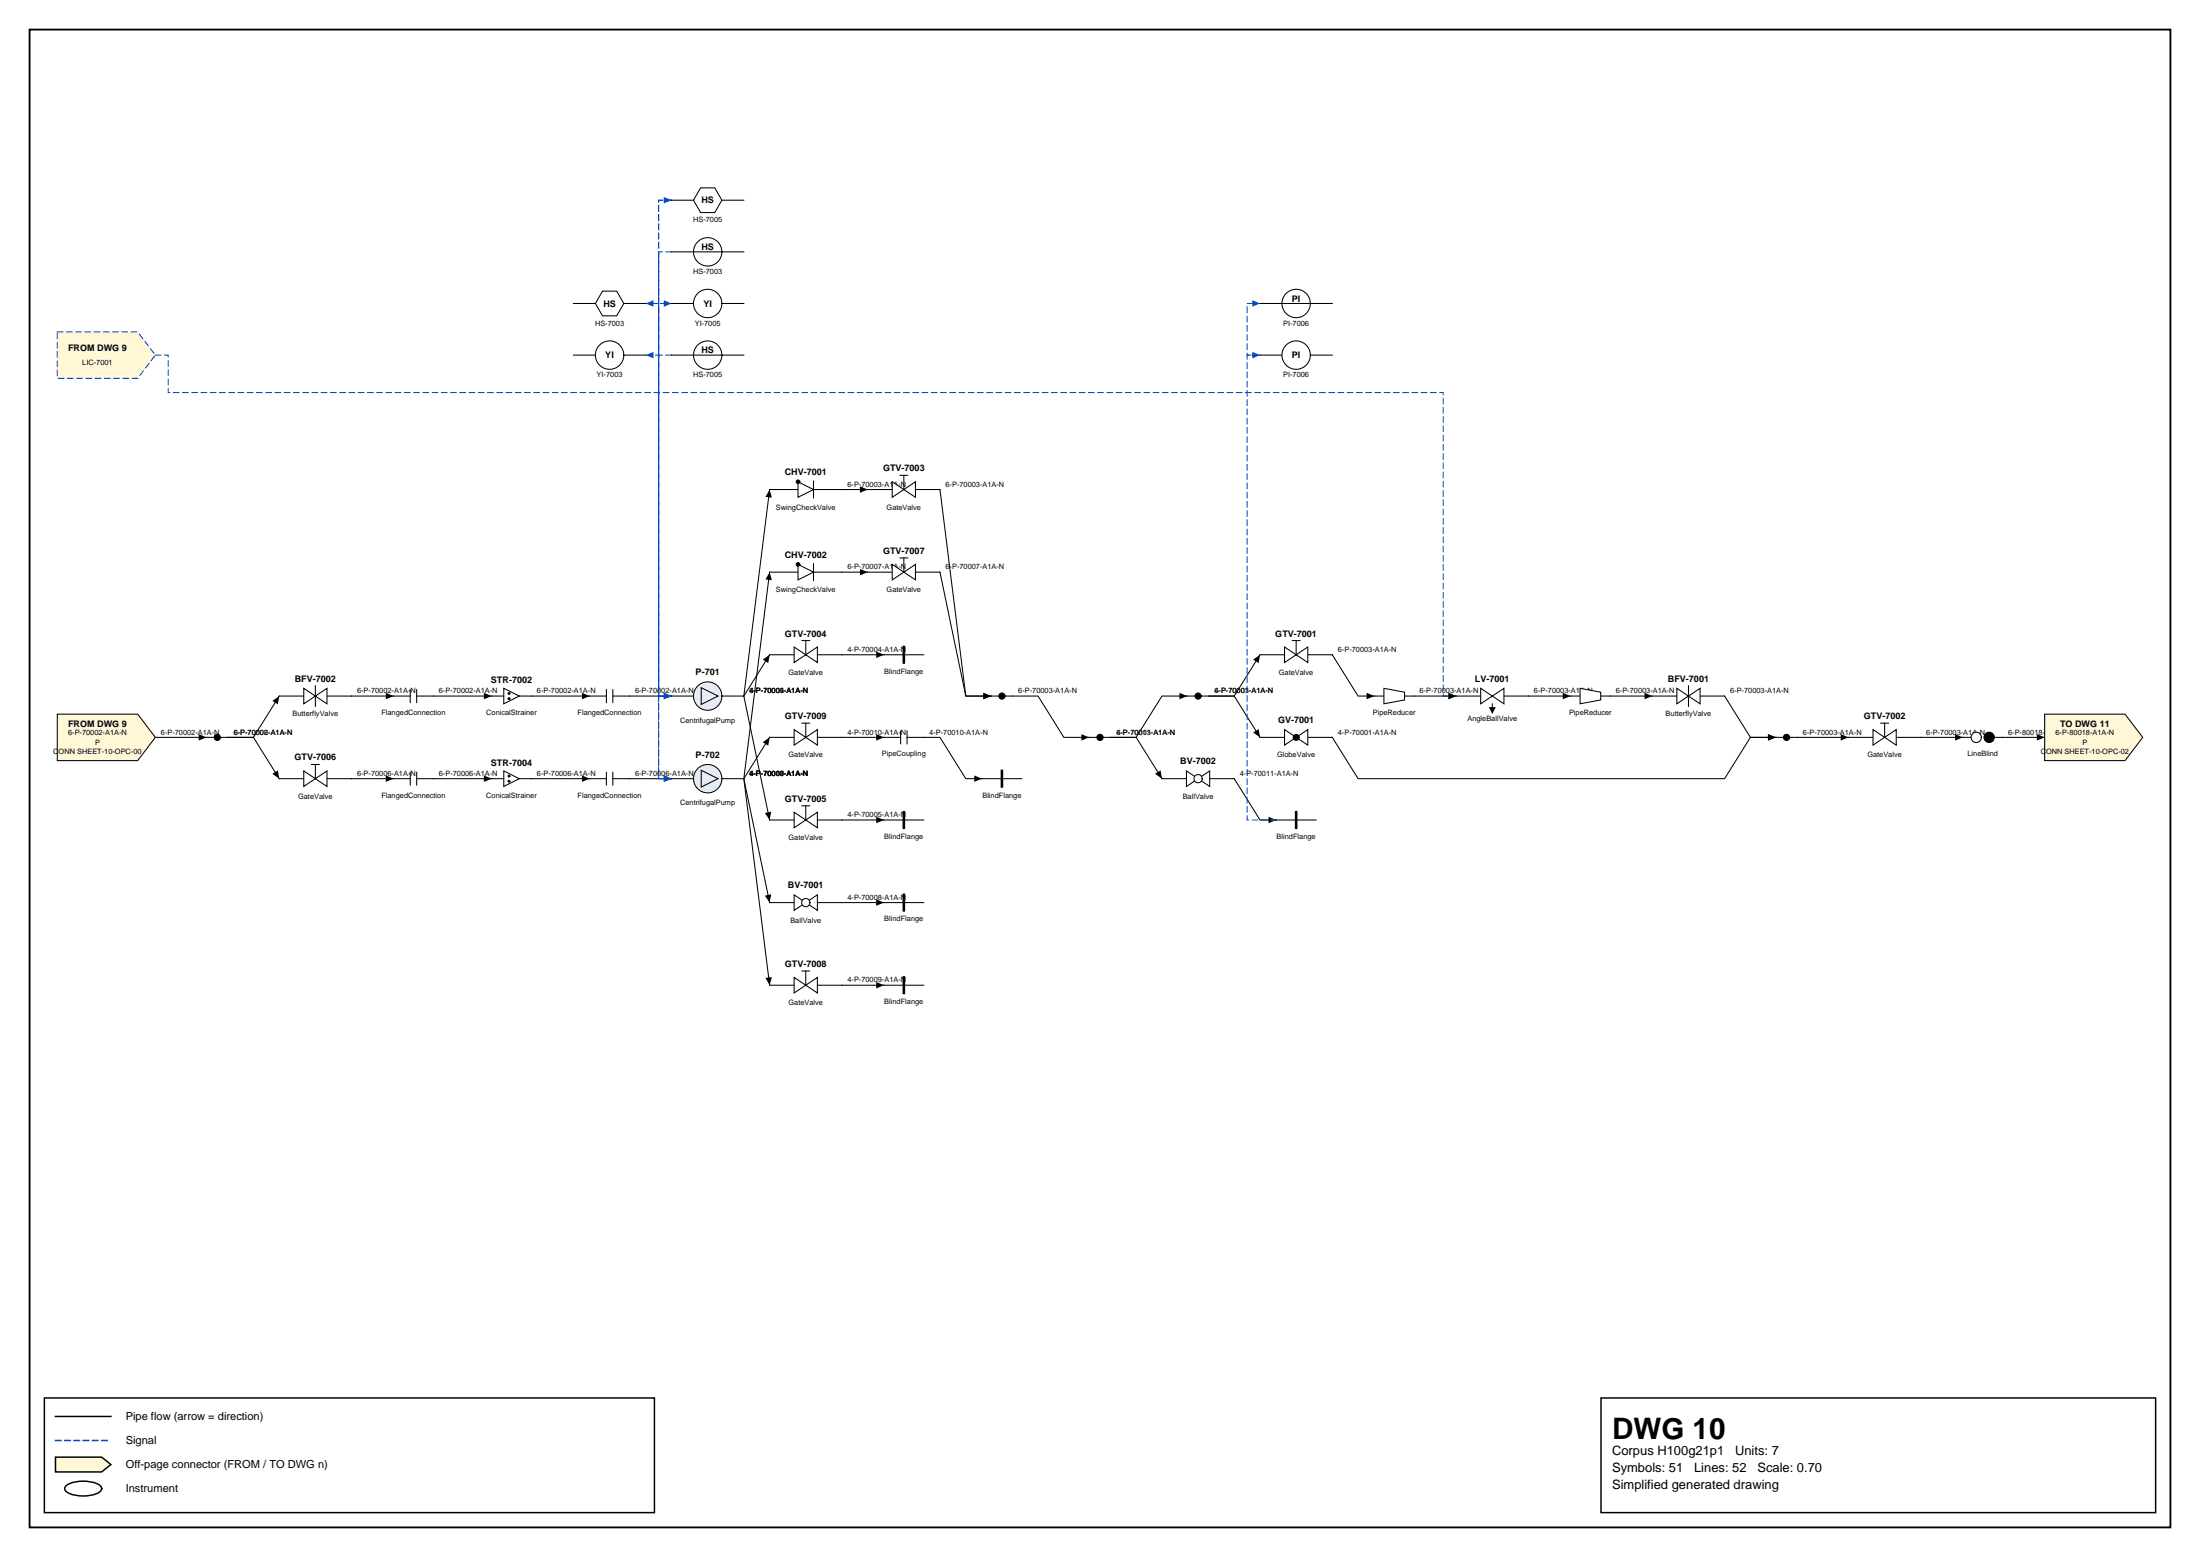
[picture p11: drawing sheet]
<svg xmlns="http://www.w3.org/2000/svg" width="420mm" height="297mm" viewBox="0 0 420 297" stroke-linecap="round" stroke-linejoin="round" font-family="sans-serif">
<path d="M5.6 5.6h408.6v285.8h-408.6z" fill="none" stroke="#000" stroke-width=".35"/>
<path d="M8.5 266.7h116.4v21.9h-116.4zM10.6 270.2h10.6M305.5 266.7h105.8v21.9h-105.8z" fill="none" stroke="#000" stroke-width=".28"/>
<path d="M10.6 274.8h10.6" fill="none" stroke="#0046c8" stroke-width=".28" stroke-dasharray="1.1 .7"/>
<path d="M10.6 278h8.8l1.8 1.4-1.8 1.4h-8.8z" fill="#fff7d6" stroke="#000" stroke-width=".28"/>
<path d="M12.7 283.4a6.7 6.7 0 0 1 6.3 0 .72 .72 0 0 1 0 1.2 6.7 6.7 0 0 1-6.3 0 .72 .72 0 0 1 0-1.2z" fill="none" stroke="#000" stroke-width=".28"/>
<path d="M29.6 140.7h9.8" fill="none" stroke="#000" stroke-width=".2"/>
<path d="M37.9 140.1l1.5 .6-1.5 .6z" fill="#000"/>
<path d="M128.1 67.7h-2.4v-29.5h2.4" fill="none" stroke="#0046c8" stroke-width=".2" stroke-dasharray="1.1 .7"/>
<path d="M126.7 37.6l1.4 .6-1.4 .6z" fill="#0046c8"/>
<path d="M160.7 93.4h4.9M226.6 132.8h-4.9l-4.9 7.9h-4.8h4.8l4.9 7.9M101.4 148.6h11.1M160.7 156.4h8M366.5 140.7h8" fill="none" stroke="#000" stroke-width=".2"/>
<path d="M164.1 92.8l1.5 .6-1.5 .6zM225.1 132.2l1.5 .6-1.5 .6zM111.1 147.9l1.4 .7-1.4 .6zM167.2 155.8l1.5 .6-1.5 .7zM220.4 147.6l1.1-.6 .2 1.6zM373.1 140.1l1.4 .6-1.4 .6z" fill="#000"/>
<path d="M240.4 67.7h-2.4v-9.8h2.4" fill="none" stroke="#0046c8" stroke-width=".2" stroke-dasharray="1.1 .7"/>
<path d="M239 57.3l1.4 .6-1.4 .6z" fill="#0046c8"/>
<path d="M307.3 132.8h8M329.1 132.8l4.9 7.9h4.8M160.7 172.2h8M160.7 188h8" fill="none" stroke="#000" stroke-width=".2"/>
<path d="M313.8 132.2l1.5 .6-1.5 .6zM337.4 140.1l1.4 .6-1.4 .6zM167.2 171.6l1.5 .6-1.5 .6zM167.2 187.3l1.5 .7-1.5 .6z" fill="#000"/>
<path d="M128.1 148.6h-2.4v-90.7h2.4" fill="none" stroke="#0046c8" stroke-width=".2" stroke-dasharray="1.1 .7"/>
<path d="M126.7 57.3l1.4 .6-1.4 .6z" fill="#0046c8"/>
<path d="M146.9 109.2l-5 39.4M120.1 132.8h8M82.7 148.6h11.1M141.9 148.6l5 39.4M141.9 148.6l5 23.6M146.9 140.7l-5 7.9M382.1 140.7h8.1" fill="none" stroke="#000" stroke-width=".2"/>
<path d="M146.9 109.2l.4 1.5-1.2-.2zM126.7 132.2l1.4 .6-1.4 .6zM92.3 147.9l1.5 .7-1.5 .6zM145.6 141.6l1.3-.9-.3 1.6zM388.7 140.1l1.5 .6-1.5 .6zM146 170.9l1.2-.3-.3 1.6zM146.1 186.6l1.2-.2-.4 1.6z" fill="#000"/>
<path d="M128.1 48h-2.4v9.9h-2.5" fill="none" stroke="#0046c8" stroke-width=".2" stroke-dasharray="1.1 .7"/>
<path d="M123.2 57.9l1.5-.6v1.2z" fill="#0046c8"/>
<path d="M179.4 93.4l4.9 39.4h4.8M120.1 148.6h8M176.3 140.7h3.1l4.9 7.9h3.1M235.5 148.6l4.9 7.8h3.1" fill="none" stroke="#000" stroke-width=".2"/>
<path d="M187.6 132.2l1.5 .6-1.5 .6zM126.7 147.9l1.4 .7-1.4 .6zM185.9 147.9l1.5 .7-1.5 .6zM242.1 155.8l1.4 .6-1.4 .7z" fill="#000"/>
<path d="M128.1 38.2h-2.4v110.4h2.4" fill="none" stroke="#0046c8" stroke-width=".2" stroke-dasharray="1.1 .7"/>
<path d="M126.7 147.9l1.4 .7-1.4 .6z" fill="#0046c8"/>
<path d="M160.7 109.2h4.9M179.4 109.2l4.9 23.6h4.8M67.1 132.8h8M82.7 132.8h11.1M160.7 124.9h8M240.4 124.9l-4.9 7.9h-4.8h4.8l4.9 7.9M67.1 148.6h8M343 140.7h9.7" fill="none" stroke="#000" stroke-width=".2"/>
<path d="M164.1 108.5l1.5 .7-1.5 .6zM73.6 132.2l1.5 .6-1.5 .6zM92.3 132.2l1.5 .6-1.5 .6zM167.2 124.3l1.5 .6-1.5 .6zM187.6 132.2l1.5 .6-1.5 .6zM239.1 125.8l1.3-.9-.2 1.6zM73.6 147.9l1.5 .7-1.5 .6zM239.1 139.7l1.1-.6 .2 1.6zM351.3 140.1l1.4 .6-1.4 .6z" fill="#000"/>
<path d="M29.6 67.7h2.5v7.2h243.3v57.9h2.5" fill="none" stroke="#0046c8" stroke-width=".2" stroke-dasharray="1.1 .7"/>
<path d="M276.4 132.2l1.5 .6-1.5 .6z" fill="#0046c8"/>
<path d="M146.9 93.4l-5 39.4M53.3 132.8l-4.9 7.9h-4.9h4.9l4.9 7.9M101.4 132.8h11.1M141.9 132.8l5 23.6M146.9 124.9l-5 7.9" fill="none" stroke="#000" stroke-width=".2"/>
<path d="M146.9 93.4l.4 1.5-1.2-.1zM52 133.7l1.3-.9-.3 1.6zM111.1 132.2l1.4 .6-1.4 .6zM145.6 125.8l1.3-.9-.3 1.6zM52 147.6l1-.6 .3 1.6zM146 155.1l1.2-.2-.3 1.5z" fill="#000"/>
<path d="M128.1 132.8h-2.4v-65.1h-2.5" fill="none" stroke="#0046c8" stroke-width=".2" stroke-dasharray="1.1 .7"/>
<path d="M123.2 67.7l1.5-.6v1.3z" fill="#0046c8"/>
<path d="M193.3 132.8h4.8l4.9 7.9h4.8" fill="none" stroke="#000" stroke-width=".2"/>
<path d="M206.4 140.1l1.4 .6-1.4 .6z" fill="#000"/>
<path d="M243.5 156.4h-5.5v-88.7h2.4" fill="none" stroke="#0046c8" stroke-width=".2" stroke-dasharray="1.1 .7"/>
<path d="M239 67.1l1.4 .6-1.4 .7z" fill="#0046c8"/>
<path d="M254.2 124.9l5 7.9h3.1M291.7 132.8h8M160.7 140.7h8" fill="none" stroke="#000" stroke-width=".2"/>
<path d="M260.8 132.2l1.5 .6-1.5 .6zM298.2 132.2l1.5 .6-1.5 .6zM167.2 140.1l1.5 .6-1.5 .6z" fill="#000"/>
<path d="M123.2 57.9h2.5v74.9h2.4" fill="none" stroke="#0046c8" stroke-width=".2" stroke-dasharray="1.1 .7"/>
<path d="M126.7 132.2l1.4 .6-1.4 .6z" fill="#0046c8"/>
<path d="M269.8 132.8h8.1M254.2 140.7l5 7.9h69.9l4.9-7.9h4.8" fill="none" stroke="#000" stroke-width=".2"/>
<path d="M276.4 132.2l1.5 .6-1.5 .6zM337.4 140.1l1.4 .6-1.4 .6z" fill="#000"/>
<path d="M10.9 136.2h15.4l3.3 4.5-3.3 4.4h-15.4z" fill="#fff7d6" stroke="#000" stroke-width=".2"/>
<path d="M128.1 67.7h4.2M137.7 67.7h4.2" fill="none" stroke="#000" stroke-width=".2"/>
<circle cx="135" cy="67.7" r="2.71" fill="#fff" stroke="#000" stroke-width=".2"/>
<path d="M132.3 67.7h5.4M93.8 148.6h2.3M99.1 148.6h2.3" fill="none" stroke="#000" stroke-width=".2"/>
<path d="M96.1 147.1l3 1.5-3 1.4z" fill="#fff" stroke="#000" stroke-width=".2"/>
<g fill="#000" stroke="#000" stroke-width=".2">
<circle cx="97.1" cy="148.1" r=".17"/>
<circle cx="97.1" cy="149" r=".17"/>
</g>
<path d="M146.9 93.4h5.4M155.2 93.4h5.5" fill="none" stroke="#000" stroke-width=".2"/>
<path d="M152.3 91.9l2.9 1.5-2.9 1.5z" fill="#fff" stroke="#000" stroke-width=".2"/>
<path d="M128.1 57.9h4.2M137.7 57.9h4.2M155.2 91.8v3.2M207.8 140.7h4.2" fill="none" stroke="#000" stroke-width=".2"/>
<g fill="#000" stroke="#000" stroke-width=".2">
<circle cx="152.3" cy="91.9" r=".34"/>
<circle cx="209.9" cy="140.7" r=".59"/>
</g>
<circle cx="135" cy="57.9" r="2.71" fill="#fff" stroke="#000" stroke-width=".2"/>
<path d="M146.9 156.4h4.6M156 156.4h4.7" fill="none" stroke="#000" stroke-width=".2"/>
<path d="M151.5 155l4.5 2.9v-2.9l-4.5 2.9z" fill="#fff" stroke="#000" stroke-width=".2"/>
<path d="M153 153.7h1.5M153.8 153.7v2.7M352.7 140.7h4.7M361.8 140.7h4.7" fill="none" stroke="#000" stroke-width=".2"/>
<path d="M357.4 139.2l4.4 3v-3l-4.4 3z" fill="#fff" stroke="#000" stroke-width=".2"/>
<path d="M240.4 67.7h4.2M250 67.7h4.2M358.9 138h1.5M359.6 138v2.7" fill="none" stroke="#000" stroke-width=".2"/>
<circle cx="247.3" cy="67.7" r="2.71" fill="#fff" stroke="#000" stroke-width=".2"/>
<path d="M315.3 132.8h4.7M324.4 132.8h4.7" fill="none" stroke="#000" stroke-width=".2"/>
<path d="M320 131.3l4.4 3v-3l-4.4 3z" fill="#fff" stroke="#000" stroke-width=".2"/>
<path d="M322.2 130.8v4M146.9 188h4.6M156 188h4.7" fill="none" stroke="#000" stroke-width=".2"/>
<path d="M151.5 186.5l4.5 2.9v-2.9l-4.5 2.9z" fill="#fff" stroke="#000" stroke-width=".2"/>
<path d="M240.4 57.9h4.2M250 57.9h4.2M153 185.2h1.5M153.8 185.2v2.8" fill="none" stroke="#000" stroke-width=".2"/>
<circle cx="247.3" cy="57.9" r="2.71" fill="#fff" stroke="#000" stroke-width=".2"/>
<path d="M244.6 57.9h5.4M146.9 172.2h4.6M156 172.2h4.7" fill="none" stroke="#000" stroke-width=".2"/>
<g fill="#fff" stroke="#000" stroke-width=".2">
<path d="M151.5 170.7l4.5 3v-3l-4.5 3z"/>
<circle cx="153.8" cy="172.2" r=".79"/>
</g>
<path d="M299.7 132.8h1.8M305.4 132.8h1.9M168.7 188h7.6" fill="none" stroke="#000" stroke-width=".2"/>
<path d="M172.5 186.5v2.9" fill="none" stroke="#000" stroke-width=".49"/>
<path d="M301.5 131.3l3.9 .8v1.4l-3.9 .8z" fill="#fff" stroke="#000" stroke-width=".2"/>
<path d="M128.1 148.6h4.2M137.7 148.6h4.2" fill="none" stroke="#000" stroke-width=".2"/>
<circle cx="135" cy="148.6" r="2.71" fill="#e2ecf7" stroke="#000" stroke-width=".2"/>
<path d="M133.8 147l3.2 1.6-3.2 1.6zM374.5 140.7h1.6M380.6 140.7h1.5" fill="none" stroke="#000" stroke-width=".2"/>
<circle cx="377.1" cy="140.7" r=".98" fill="#fff" stroke="#000" stroke-width=".2"/>
<circle cx="379.6" cy="140.7" r=".98" fill="#000" stroke="#000" stroke-width=".2"/>
<path d="M128.1 48h4.2M137.7 48h4.2M112.5 132.8h3.2M115.7 131.6v2.4M116.9 132.8h3.2M116.9 131.6v2.4M75.1 148.6h3.2M78.3 147.3v2.5M79.5 148.6h3.2M79.5 147.3v2.5" fill="none" stroke="#000" stroke-width=".2"/>
<circle cx="135" cy="48" r="2.71" fill="#fff" stroke="#000" stroke-width=".2"/>
<path d="M132.3 48h5.4M165.6 93.4h4.7M174.7 93.4h4.7M171.9 139.4v2.5M173.1 139.4v2.5M168.7 140.7h3.2M173.1 140.7h3.2" fill="none" stroke="#000" stroke-width=".2"/>
<path d="M170.3 91.9l4.4 3v-3l-4.4 3z" fill="#fff" stroke="#000" stroke-width=".2"/>
<path d="M171.7 90.7h1.5M172.5 90.7v2.7M112.5 148.6h3.2M115.7 147.3v2.5M116.9 148.6h3.2M116.9 147.3v2.5M221.7 148.6h4.7M230.8 148.6h4.7" fill="none" stroke="#000" stroke-width=".2"/>
<g fill="#fff" stroke="#000" stroke-width=".2">
<path d="M226.4 147.1l4.4 2.9v-2.9l-4.4 2.9z"/>
<circle cx="228.6" cy="148.6" r=".79"/>
</g>
<path d="M128.1 38.2h4.2M137.7 38.2h4.2" fill="none" stroke="#000" stroke-width=".2"/>
<path d="M133.7 35.8h2.7l1.3 2.4-1.3 2.4h-2.7l-1.4-2.4z" fill="#fff" stroke="#000" stroke-width=".2"/>
<path d="M146.9 109.2h5.4M155.2 109.2h5.5" fill="none" stroke="#000" stroke-width=".2"/>
<path d="M152.3 107.7l2.9 1.5-2.9 1.4z" fill="#fff" stroke="#000" stroke-width=".2"/>
<path d="M155.2 107.6v3.2M226.6 132.8h4.1M53.3 148.6h4.7M62.4 148.6h4.7M338.8 140.7h4.2M168.7 172.2h7.6" fill="none" stroke="#000" stroke-width=".2"/>
<g fill="#000" stroke="#000" stroke-width=".2">
<circle cx="152.3" cy="107.7" r=".34"/>
<circle cx="228.6" cy="132.8" r=".59"/>
<circle cx="340.9" cy="140.7" r=".59"/>
</g>
<path d="M172.5 170.7v3" fill="none" stroke="#000" stroke-width=".49"/>
<path d="M58 147.1l4.4 2.9v-2.9l-4.4 2.9z" fill="#fff" stroke="#000" stroke-width=".2"/>
<path d="M146.9 124.9h4.6M156 124.9h4.7M59.4 145.8h1.5M60.2 145.8v2.8" fill="none" stroke="#000" stroke-width=".2"/>
<path d="M151.5 123.4l4.5 3v-3l-4.5 3z" fill="#fff" stroke="#000" stroke-width=".2"/>
<path d="M53.3 132.8h4.7M62.4 132.8h4.7M75.1 132.8h3.2M78.3 131.6v2.4M79.5 132.8h3.2M79.5 131.6v2.4M153 122.2h1.5M153.8 122.2v2.7" fill="none" stroke="#000" stroke-width=".2"/>
<path d="M58 131.3l4.4 3v-3l-4.4 3z" fill="#fff" stroke="#000" stroke-width=".2"/>
<path d="M165.6 109.2h4.7M174.7 109.2h4.7M60.2 130.8v4" fill="none" stroke="#000" stroke-width=".2"/>
<path d="M170.3 107.7l4.4 2.9v-2.9l-4.4 2.9z" fill="#fff" stroke="#000" stroke-width=".2"/>
<path d="M171.7 106.4h1.5M172.5 106.4v2.8" fill="none" stroke="#000" stroke-width=".2"/>
<path d="M10.9 63.3h15.4l3.3 4.4-3.3 4.5h-15.4z" fill="#fff7d6" stroke="#0046c8" stroke-width=".2" stroke-dasharray="1.1 .7"/>
<path d="M109.4 67.7h4.2M119 67.7h4.2M39.4 140.7h4.1M187.4 148.6h7.6" fill="none" stroke="#000" stroke-width=".2"/>
<circle cx="41.5" cy="140.7" r=".59" fill="#000" stroke="#000" stroke-width=".2"/>
<path d="M191.2 147.1v2.9" fill="none" stroke="#000" stroke-width=".49"/>
<circle cx="116.3" cy="67.7" r="2.71" fill="#fff" stroke="#000" stroke-width=".2"/>
<path d="M93.8 132.8h2.3M99.1 132.8h2.3M168.7 124.9h7.6" fill="none" stroke="#000" stroke-width=".2"/>
<path d="M172.5 123.4v3" fill="none" stroke="#000" stroke-width=".49"/>
<path d="M96.1 131.3l3 1.5-3 1.5z" fill="#fff" stroke="#000" stroke-width=".2"/>
<g fill="#000" stroke="#000" stroke-width=".2">
<circle cx="97.1" cy="133.3" r=".17"/>
<circle cx="97.1" cy="132.3" r=".17"/>
</g>
<path d="M390.2 136.2h15.3l3.4 4.5-3.4 4.4h-15.3z" fill="#fff7d6" stroke="#000" stroke-width=".2"/>
<path d="M128.1 132.8h4.2M137.7 132.8h4.2" fill="none" stroke="#000" stroke-width=".2"/>
<circle cx="135" cy="132.8" r="2.71" fill="#e2ecf7" stroke="#000" stroke-width=".2"/>
<path d="M133.8 131.2l3.2 1.6-3.2 1.6zM189.1 132.8h4.2M146.9 140.7h4.6M156 140.7h4.7M243.5 156.4h7.6" fill="none" stroke="#000" stroke-width=".2"/>
<circle cx="191.2" cy="132.8" r=".59" fill="#000" stroke="#000" stroke-width=".2"/>
<path d="M247.3 155v2.9" fill="none" stroke="#000" stroke-width=".49"/>
<path d="M151.5 139.2l4.5 3v-3l-4.5 3z" fill="#fff" stroke="#000" stroke-width=".2"/>
<path d="M153 138h1.5M153.8 138v2.7M240.4 124.9h4.7M249.6 124.9h4.6" fill="none" stroke="#000" stroke-width=".2"/>
<path d="M245.1 123.4l4.5 3v-3l-4.5 3z" fill="#fff" stroke="#000" stroke-width=".2"/>
<path d="M246.6 122.2h1.5M247.3 122.2v2.7M277.9 132.8h4.6M287 132.8h4.7" fill="none" stroke="#000" stroke-width=".2"/>
<path d="M282.5 131.3l4.5 3v-3l-4.5 3z" fill="#fff" stroke="#000" stroke-width=".2"/>
<path d="M109.4 57.9h4.2M119 57.9h4.2M284.8 134.3v1" fill="none" stroke="#000" stroke-width=".2"/>
<path d="M284.3 135h1l-.5 1z" fill="#000" stroke="#000" stroke-width=".2"/>
<path d="M115 55.5h2.7l1.3 2.4-1.3 2.4h-2.7l-1.4-2.4z" fill="#fff" stroke="#000" stroke-width=".2"/>
<path d="M262.3 132.8h1.8M268 132.8h1.8" fill="none" stroke="#000" stroke-width=".2"/>
<path d="M264.1 131.3l3.9 .8v1.4l-3.9 .8z" fill="#fff" stroke="#000" stroke-width=".2"/>
<path d="M240.4 140.7h4.7M249.6 140.7h4.6" fill="none" stroke="#000" stroke-width=".2"/>
<path d="M245.1 139.2l4.5 3v-3l-4.5 3z" fill="#fff" stroke="#000" stroke-width=".2"/>
<circle cx="247.3" cy="140.7" r=".57" fill="#000" stroke="#000" stroke-width=".2"/>
<path d="M168.7 156.4h7.6" fill="none" stroke="#000" stroke-width=".2"/>
<path d="M172.5 155v2.9" fill="none" stroke="#000" stroke-width=".49"/>
<text font-size="5.6" x="307.6" y="274.5">DWG 10</text>
<g font-size="2.5">
<text x="307.6" y="277.6">Corpus H100g21p1</text>
<text x="307.6" y="280.8">Symbols: 51</text>
<text x="323.3" y="280.8">Lines: 52</text>
<text x="331.1" y="277.6">Units: 7</text>
<text x="335.3" y="280.8">Scale: 0.70</text>
<text x="307.6" y="284">Simplified generated drawing</text>
</g>
<g font-size="2.1">
<text x="24" y="270.9">Pipe flow (arrow = direction)</text>
<text x="24" y="275.5">Signal</text>
<text x="24" y="280.1">Off-page connector (FROM / TO DWG n)</text>
<text x="24" y="284.7">Instrument</text>
</g>
<g font-size="1.7">
<text x="133.8" y="38.8">HS</text>
<text x="133.8" y="47.7">HS</text>
<text x="115.1" y="58.5">HS</text>
<text x="134.2" y="58.5">YI</text>
<text x="246.5" y="57.5">PI</text>
<text x="13" y="66.9">FROM DWG 9</text>
<text x="115.5" y="68.4">YI</text>
<text x="133.8" y="67.4">HS</text>
<text x="246.5" y="68.4">PI</text>
<text x="168.5" y="89.9">GTV-7003</text>
<text x="149.7" y="90.6">CHV-7001</text>
<text x="149.7" y="106.4">CHV-7002</text>
<text x="168.5" y="105.7">GTV-7007</text>
<text x="149.8" y="121.4">GTV-7004</text>
<text x="243.4" y="121.4">GTV-7001</text>
<text x="56.3" y="130">BFV-7002</text>
<text x="93.7" y="130.3">STR-7002</text>
<text x="132.7" y="128.8">P-701</text>
<text x="281.5" y="130">LV-7001</text>
<text x="318.3" y="130">BFV-7001</text>
<text x="149.8" y="137.2">GTV-7009</text>
<text x="243.9" y="137.9">GV-7001</text>
<text x="355.6" y="137.2">GTV-7002</text>
<text x="13" y="138.6">FROM DWG 9</text>
<text x="393.1" y="138.6">TO DWG 11</text>
<text x="56.2" y="145.1">GTV-7006</text>
<text x="93.7" y="146.1">STR-7004</text>
<text x="132.7" y="144.6">P-702</text>
<text x="225.2" y="145.8">BV-7002</text>
<text x="149.8" y="153">GTV-7005</text>
<text x="150.4" y="169.4">BV-7001</text>
<text x="149.8" y="184.5">GTV-7008</text>
</g>
<g font-size="1.4">
<text x="132.3" y="42.4">HS-7005</text>
<text x="132.3" y="52.3">HS-7003</text>
<text x="113.5" y="62.1">HS-7003</text>
<text x="132.6" y="62.1">YI-7005</text>
<text x="244.9" y="62.1">PI-7006</text>
<text x="15.7" y="69.7">LIC-7001</text>
<text x="113.9" y="72">YI-7003</text>
<text x="132.3" y="72">HS-7005</text>
<text x="244.9" y="72">PI-7006</text>
<text x="161.7" y="92.9">6-P-70003-A1A-N</text>
<text x="180.4" y="92.9">6-P-70003-A1A-N</text>
<text x="148.1" y="97.2">SwingCheckValve</text>
<text x="169.2" y="97.2">GateValve</text>
<text x="148.1" y="113">SwingCheckValve</text>
<text x="161.7" y="108.6">6-P-70007-A1A-N</text>
<text x="169.2" y="113">GateValve</text>
<text x="180.4" y="108.6">6-P-70007-A1A-N</text>
<text x="161.7" y="124.4">4-P-70004-A1A-N</text>
<text x="255.3" y="124.4">6-P-70003-A1A-N</text>
<text x="150.5" y="128.8">GateValve</text>
<text x="168.7" y="128.5">BlindFlange</text>
<text x="244" y="128.8">GateValve</text>
<text x="55.8" y="136.6">ButterflyValve</text>
<text x="68.1" y="132.3">6-P-70002-A1A-N</text>
<text x="72.8" y="136.4">FlangedConnection</text>
<text x="83.7" y="132.3">6-P-70002-A1A-N</text>
<text x="92.8" y="136.4">ConicalStrainer</text>
<text x="102.5" y="132.3">6-P-70002-A1A-N</text>
<text x="110.2" y="136.4">FlangedConnection</text>
<text x="121.2" y="132.3">6-P-70002-A1A-N</text>
<text x="129.8" y="137.9">CentrifugalPump</text>
<text x="143" y="132.3">6-P-70003-A1A-N</text>
<text x="143" y="132.3">4-P-70005-A1A-N</text>
<text x="143" y="132.3">4-P-70004-A1A-N</text>
<text x="194.3" y="132.3">6-P-70003-A1A-N</text>
<text x="231.7" y="132.3">6-P-70003-A1A-N</text>
<text x="231.7" y="132.3">4-P-70001-A1A-N</text>
<text x="262" y="136.4">PipeReducer</text>
<text x="270.9" y="132.3">6-P-70003-A1A-N</text>
<text x="280" y="137.6">AngleBallValve</text>
<text x="292.7" y="132.3">6-P-70003-A1A-N</text>
<text x="299.4" y="136.4">PipeReducer</text>
<text x="308.3" y="132.3">6-P-70003-A1A-N</text>
<text x="317.8" y="136.6">ButterflyValve</text>
<text x="330.1" y="132.3">6-P-70003-A1A-N</text>
<text x="10.2" y="143.8">CONN SHEET-10-OPC-00</text>
<text x="13" y="140.3">6-P-70002-A1A-N</text>
<text x="18.1" y="142.1">P</text>
<text x="30.7" y="140.1">6-P-70002-A1A-N</text>
<text x="44.6" y="140.1">6-P-70006-A1A-N</text>
<text x="44.6" y="140.1">6-P-70002-A1A-N</text>
<text x="161.7" y="140.1">4-P-70010-A1A-N</text>
<text x="177.3" y="140.1">4-P-70010-A1A-N</text>
<text x="213" y="140.1">4-P-70011-A1A-N</text>
<text x="213" y="140.1">6-P-70003-A1A-N</text>
<text x="255.3" y="140.1">4-P-70001-A1A-N</text>
<text x="344" y="140.1">6-P-70003-A1A-N</text>
<text x="367.6" y="140.1">6-P-70003-A1A-N</text>
<text x="383.2" y="140.1">6-P-80018-A1A-N</text>
<text x="389.4" y="143.8">CONN SHEET-10-OPC-02</text>
<text x="392.2" y="140.3">6-P-80018-A1A-N</text>
<text x="397.4" y="142.1">P</text>
<text x="68.1" y="148">6-P-70006-A1A-N</text>
<text x="83.7" y="148">6-P-70006-A1A-N</text>
<text x="102.5" y="148">6-P-70006-A1A-N</text>
<text x="121.2" y="148">6-P-70006-A1A-N</text>
<text x="143" y="148">4-P-70009-A1A-N</text>
<text x="143" y="148">4-P-70008-A1A-N</text>
<text x="143" y="148">6-P-70007-A1A-N</text>
<text x="143" y="148">4-P-70010-A1A-N</text>
<text x="150.5" y="144.5">GateValve</text>
<text x="168.3" y="144.3">PipeCoupling</text>
<text x="236.6" y="148">4-P-70011-A1A-N</text>
<text x="243.7" y="144.5">GlobeValve</text>
<text x="356.3" y="144.5">GateValve</text>
<text x="375.4" y="144.3">LineBlind</text>
<text x="56.9" y="152.4">GateValve</text>
<text x="72.8" y="152.1">FlangedConnection</text>
<text x="92.8" y="152.1">ConicalStrainer</text>
<text x="110.2" y="152.1">FlangedConnection</text>
<text x="129.8" y="153.6">CentrifugalPump</text>
<text x="161.7" y="155.9">4-P-70005-A1A-N</text>
<text x="187.5" y="152.1">BlindFlange</text>
<text x="225.7" y="152.4">BallValve</text>
<text x="150.5" y="160.3">GateValve</text>
<text x="168.7" y="160">BlindFlange</text>
<text x="243.6" y="160">BlindFlange</text>
<text x="161.7" y="171.7">4-P-70008-A1A-N</text>
<text x="150.8" y="176">BallValve</text>
<text x="168.7" y="175.8">BlindFlange</text>
<text x="150.5" y="191.8">GateValve</text>
<text x="161.7" y="187.4">4-P-70009-A1A-N</text>
<text x="168.7" y="191.5">BlindFlange</text>
</g>
</svg>
